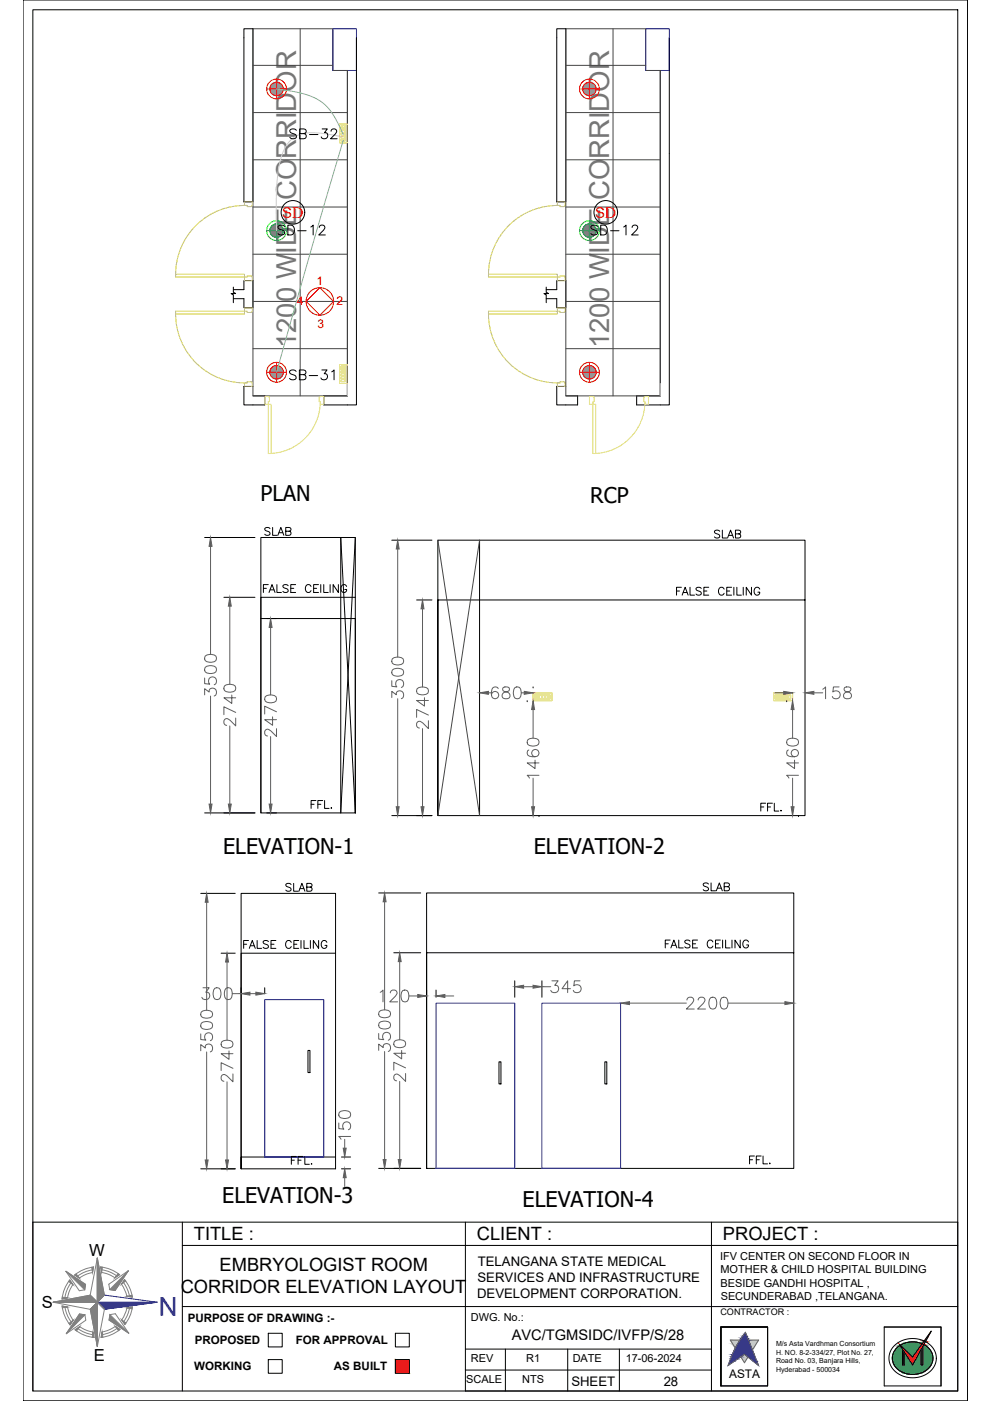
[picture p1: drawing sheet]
<svg xmlns="http://www.w3.org/2000/svg" width="420mm" height="594mm" viewBox="0 0 420 594" stroke-linecap="round" stroke-linejoin="round" font-family="sans-serif">
<!-- layer: col -->
<path d="M141.1 12.2h10v17.7h-10zM273.8 12.2h10v17.7h-10z" fill="none" stroke="#00f" stroke-width=".42"/>
<!-- layer: walls -->
<path d="M107.2 12.2v73.4h-3.8v-69.6M239.9 12.2v73.4h-3.8v-69.6M147.3 29.9v138h-10v3.8h10M279.9 29.9v138h-10v3.8h10M103.4 122.8v-3.8h3.8v11.5h-3.8v-3.8M236.1 122.8v-3.8h3.8v11.5h-3.8v-3.8M103.4 163.9h3.8M107.2 167.9h5.1M107.2 171.7h5.1M236.1 163.9h3.8M239.9 167.9h5M239.9 171.7h5" fill="none" stroke="#000" stroke-width=".42"/>
<!-- layer: wall -->
<path d="M112.3 167.9v3.8M244.9 167.9v3.8" fill="none" stroke="#000" stroke-width=".42"/>
<!-- layer: ELE-LIGHTING WIRING -->
<g fill="none" stroke="#454545" stroke-width=".42">
<path d="M107.2 12.2h33.9v17.7h6.2v138h-40.1zM127.3 12.2v155.7M239.9 12.2h33.9v17.7h6.1v138h-40zM259.9 12.2v155.7M107.2 27.7h33.9M239.9 27.7h33.9M107.2 47.7h40.1M239.9 47.7h40M107.2 67.8h40.1M239.9 67.8h40M107.2 87.8h40.1M239.9 87.8h40"/>
<path d="M107.2 107.8h40.1M239.9 107.8h40M107.2 127.8h40.1M239.9 127.8h40M107.2 147.8h40.1M239.9 147.8h40"/>
</g>
<!-- layer: ELE-12W UPS LIGHT -->
<g fill="none" stroke="#0f0" stroke-width=".42">
<path d="M113.1 97.8h8.4M245.7 97.8h8.4"/>
<circle cx="117.3" cy="97.8" r="4.2"/>
<circle cx="249.9" cy="97.8" r="4.2"/>
</g>
<!-- layer: ELE-12W LED -->
<g fill="none" stroke="#f00" stroke-width=".42">
<path d="M113.1 37.7h8.4M117.3 33.5v8.4M245.7 37.7h8.4M249.9 33.5v8.4M113.1 157.9h8.4M117.3 153.6v8.5M245.7 157.9h8.4M249.9 153.6v8.5"/>
<circle cx="117.3" cy="37.7" r="2.86"/>
<circle cx="117.3" cy="37.7" r="4.2"/>
<circle cx="249.9" cy="37.7" r="2.86"/>
<circle cx="249.9" cy="37.7" r="4.2"/>
<circle cx="117.3" cy="157.9" r="2.86"/>
<circle cx="117.3" cy="157.9" r="4.2"/>
<circle cx="249.9" cy="157.9" r="2.86"/>
<circle cx="249.9" cy="157.9" r="4.2"/>
</g>
<g fill="none" stroke="#989898" stroke-width=".42">
<path d="M114.4 37.6l3 3M114.4 37.8l2.8 2.8M114.4 37.9l2.7 2.7M114.4 37.5l3.1 3.1M114.4 37.3l3.2 3.3M114.4 38.1l2.5 2.5M114.4 37.2l3.4 3.3M114.4 38.3l2.3 2.2M114.5 37.1l3.4 3.4M114.5 38.5l2 2M114.5 37l3.5 3.5M114.5 36.9l3.6 3.5"/>
<path d="M114.6 38.7l1.7 1.7M114.6 36.7l3.6 3.7M114.6 36.6l3.7 3.8M114.7 36.5l3.8 3.8M114.7 38.9l1.3 1.4M114.7 36.4l3.9 3.9M114.8 36.3l3.8 3.9M114.8 36.2l3.9 4M114.9 39.3l.8 .8M114.9 36.1l3.9 4M114.9 36.1l4 3.9M115 36l4 4"/>
<path d="M115.1 35.9l4 4M115.1 35.8l4.1 4M115.2 35.7l4.1 4.1M115.4 35.5l4.1 4M115.5 35.5l4 4M115.6 35.4l4 4M115.9 35.2l3.9 3.9M116 35.2l3.8 3.8M116.1 35.1l3.8 3.8M116.2 35.1l3.7 3.7M116.3 35l3.7 3.7M116.4 35l3.6 3.6"/>
<path d="M116.5 35l3.5 3.4M116.7 34.9l3.4 3.4M116.8 34.9l3.3 3.3M116.9 34.9l3.2 3.2M117.1 34.9l3 3M117.2 34.9l2.9 2.9M117.3 34.9l2.8 2.7M117.5 34.9l2.6 2.6M117.7 34.9l2.4 2.4M117.9 34.9l2.2 2.2M118.1 35l1.9 1.9M118.3 35.1l1.6 1.6"/>
<path d="M118.5 35.2l1.3 1.2M118.9 35.4l.7 .6M119.4 39.6l-4-4 3.9 4.1M119.7 39.2l-3.9-3.9 3.9 4M247 37.8l2.9 2.8M247 37.6l3 3M247.1 37.5l3 3.1M247.1 37.9l2.6 2.7M247.1 37.3l3.2 3.3M247.1 38.1l2.4 2.5M247.1 37.2l3.3 3.3M247.1 38.3l2.3 2.2"/>
<path d="M247.1 37.1l3.4 3.4M247.1 37l3.6 3.5M247.1 38.5l2.1 2M247.2 36.9l3.6 3.5M247.2 38.7l1.7 1.7M247.2 36.7l3.7 3.7M247.3 36.6l3.7 3.8M247.3 36.5l3.8 3.8M247.3 38.9l1.4 1.4M247.4 36.4l3.8 3.9M247.4 36.3l3.9 3.9M247.5 36.2l3.9 4"/>
<path d="M247.5 39.3l.9 .8M247.6 36.1l4 3.9-4.1-3.9M247.6 36l4.1 4M247.7 35.9l4 4M247.8 35.8l4 4M247.9 35.7l4.1 4-4.1-4M248 35.6l4 4M248.1 35.5l4 4M248.2 35.5l4 4M248.3 35.3l4 4-4-3.9M248.4 35.3l4 3.9M248.5 35.2l3.9 3.9"/>
<path d="M248.6 35.2l3.9 3.8M248.7 35.1l3.8 3.8M248.8 35.1l3.8 3.7M249 35l3.6 3.7M249.1 35l3.5 3.6M249.2 35l3.5 3.4M249.3 34.9l3.4 3.4M249.4 34.9l3.3 3.3M249.6 34.9l3.1 3.2M249.7 34.9l3.1 3M249.8 34.9l3 2.9M250 34.9l2.8 2.7"/>
<path d="M250.1 34.9l2.7 2.6M250.3 34.9l2.4 2.4M250.5 34.9l2.2 2.2M250.7 35l1.9 1.9M250.9 35.1l1.7 1.6M251.2 35.2l1.2 1.2M251.6 35.4l.6 .6M114.4 157.7l3 3M114.4 157.9l2.8 2.8M114.4 158.1l2.7 2.6M114.4 157.6l3.1 3.1M114.4 157.5l3.2 3.2"/>
<path d="M114.4 158.2l2.5 2.5M114.4 157.3l3.4 3.4M114.4 158.4l2.3 2.3M114.5 157.2l3.4 3.4M114.5 158.6l2 2M114.5 157.1l3.5 3.5M114.5 157l3.6 3.6M114.6 158.8l1.7 1.8M114.6 156.9l3.6 3.6M114.6 156.8l3.7 3.7M114.7 156.7l3.8 3.8M114.7 159.1l1.3 1.3"/>
<path d="M114.8 156.5l3.8 3.9-3.9-3.8M114.8 156.4l3.9 3.9M114.9 159.4l.8 .9M115 156.1l4 4M115.1 156l4 4M115.1 155.9l4.1 4.1M115.2 155.9l4.1 4M115.3 155.8l4 4M115.4 155.7l4 4.1M115.4 155.6l4.1 4.1M115.5 155.6l4 4M115.6 155.5l4 4"/>
<path d="M115.7 155.5l4 3.9M115.8 155.4l3.9 3.9M115.9 155.3l3.9 3.9M116 155.3l3.8 3.8M116.1 155.2l3.8 3.8M116.2 155.2l3.7 3.7M116.3 155.2l3.7 3.6M116.4 155.1l3.6 3.6M116.5 155.1l3.5 3.5M116.7 155.1l3.4 3.4M116.8 155l3.3 3.3M116.9 155l3.2 3.2"/>
<path d="M117.1 155l3 3.1M117.2 155l2.9 2.9M117.3 155l2.8 2.8M117.5 155l2.6 2.6M117.7 155l2.4 2.4M117.9 155.1l2.2 2.2M118.1 155.1l1.9 2M118.3 155.2l1.6 1.6M118.5 155.3l1.3 1.3M247 157.9l2.9 2.8M247 157.7l3 3M247.1 157.6l3 3.1"/>
<path d="M247.1 158.1l2.6 2.6M247.1 157.5l3.2 3.2M247.1 158.2l2.4 2.5M247.1 157.3l3.3 3.4M247.1 158.4l2.3 2.3M247.1 157.2l3.4 3.4M247.1 157.1l3.6 3.5M247.1 158.6l2.1 2M247.2 157l3.6 3.6M247.2 158.8l1.7 1.8M247.2 156.9l3.7 3.6M247.3 156.8l3.7 3.7"/>
<path d="M247.3 156.7l3.8 3.8M247.3 159.1l1.4 1.3M247.4 156.6l3.8 3.8M247.4 156.5l3.9 3.9M247.5 156.4l3.9 3.9M247.5 159.4l.9 .9M247.5 156.3l4 3.9M247.6 156.2l4 4M247.6 156.1l4.1 4M247.7 156l4 4M247.9 155.8l4.1 4M248 155.7l4 4.1"/>
<path d="M248.2 155.6l4 4M248.3 155.5l3.9 4M248.3 155.5l4 3.9M248.4 155.4l4 3.9M248.5 155.3l3.9 3.9M248.6 155.3l3.9 3.8M248.7 155.2l3.8 3.8M248.8 155.2l3.8 3.7M249 155.2l3.6 3.6M249.1 155.1l3.5 3.6M249.2 155.1l3.5 3.5M249.3 155.1l3.4 3.4"/>
<path d="M249.4 155l3.3 3.3M249.6 155l3.1 3.2M249.7 155l3.1 3.1M249.8 155l3 2.9M250 155l2.8 2.8M250.1 155l2.7 2.6M250.3 155l2.4 2.4M250.5 155.1l2.2 2.2M250.7 155.1l1.9 2M250.9 155.2l1.7 1.6M251.2 155.3l1.2 1.3M251.6 155.5l.6 .7"/>
<path d="M251.9 159.9l-4-4 3.9 4.1M118.9 160.2l-4-4 3.9 4"/>
</g>
<!-- layer: ELE-4M UPS P.SB -->
<g fill="none" stroke="#ffbf00" stroke-width=".42">
<path d="M144 52.6h3.3v8h-3.3zM144 154.6h3.3v8h-3.3zM144.6 158.5h1.8v.9h-1.8zM144.6 157.3h1.8v.9h-1.8zM144.6 159.7h1.8v.9h-1.8zM144.6 161h1.8v.8h-1.8zM226 293.8h8v3.3h-8zM228.7 294.7h.9v1.8h-.9zM229.9 294.7h.9v1.8h-.9zM231.2 294.7h.8v1.8h-.8zM232.4 294.7h.9v1.8h-.9zM328 293.8h8v3.3h-8z"/>
<path d="M330.7 294.7h.9v1.8h-.9zM331.9 294.7h.9v1.8h-.9zM333.2 294.7h.9v1.8h-.9zM334.4 294.7h.9v1.8h-.9z"/>
</g>
<!-- layer: ELE-LIGHTING WIRING -->
<path d="M145.5 58.1l-7.2-1.3-4.9-.5a12.5 12.5 0 0 0-14.1 10.1l-1.3 5.6-.6 6.4-.1 19.4M147.3 162.6v5.3M279.9 162.6v5.3" fill="none" stroke="#debad0" stroke-width=".42"/>
<!-- layer: ELE-4M RAW P.SB -->
<path d="M144.6 155.3h1.8v1.5h-1.8zM145.8 156h.3zM226.7 294.7h1.5v1.8h-1.5zM227 295.9l.2 .2zM227.4 295.2h.1M227.4 295.2l.1-.2v.2M227.8 295.8v.3zM328.7 294.7h1.6v1.8h-1.6zM329 295.9l.2 .2zM329.4 295.2h.2M329.4 295.2l.1-.2 .1 .2M329.9 295.8l-.1 .3z" fill="none" stroke="#ffbf00" stroke-width=".42"/>
<!-- layer: ELE-LIGHTING WIRING -->
<path d="M117.3 37.7l8.4 1.4a21.4 21.4 0 0 1 17.8 13.5l2 4.4M145.6 59.4l-12.7 43-15.6 55.5" fill="none" stroke="#63d7b6" stroke-width=".42"/>
<!-- layer: FA-ZONE-1 CABLE -->
<path d="M151.1 16v49.1M283.8 16v49.1" fill="none" stroke="#000" stroke-width=".42"/>
<!-- layer: FA-BELOW SMOKE DERECTOR -->
<g fill="none" stroke="#000" stroke-width=".42">
<circle cx="124.2" cy="90.1" r="5"/>
<circle cx="256.8" cy="90.1" r="5"/>
</g>
<!-- layer: EQP ASBUILT -->
<g fill="none" stroke="#000" stroke-width=".42">
<path d="M107.2 12.2h-3.8v3.8M239.9 12.2h-3.8v3.8M151.1 65.1v106.6h-3.8M283.8 65.1v106.6h-3.9M98.9 122.8h4.5M98.9 126.7h4.5M231.6 122.8h4.5M231.6 126.7h4.5M103.4 163.9v7.8h3.8M236.1 163.9v7.8h3.8M86.8 227.9h21.3M110.6 227.9h40v116.8h-40z"/>
<path d="M150.6 227.9l-6.1 116.8v-116.8l6.1 116.8M166.1 229.1h17M203.3 229.1v116.7M94.9 253.3h13.2M150.6 253.3h-40v91.4M176.6 254.4h6.5M341.3 254.4h-155.7v91.4h155.7v-116.7h-155.7v116.7M110.6 262.3h40v82.4M113.1 262.3h4.1M223.5 297.1h.1M226 291.3h.1M333.5 297.1h.1"/>
<path d="M86.8 344.7h21.3M113.1 344.7h4.1M166.1 345.8h17M228.5 345.8h.1M338.5 345.8h.1M85.1 378.8h14.6M102.2 378.8h40.1v116.8h-40.1zM160.6 378.7h17.8M93.8 404.2h5.9M102.2 418.8v2.6M112.2 418.8v2.6M142.3 404.2h-40.1v91.4v-5h40.1"/>
<path d="M167 404h11.4M180.9 419.8v3.1M184.9 419.8v3.1M218.2 415.9v7M229.8 415.9v7M336.5 404h-155.6v91.4h155.6v-116.7h-155.6v116.7M85.1 495.6h14.6M144.8 495.6h3.8M144.8 490.6h3.8M160.6 495.4h17.8"/>
</g>
<!-- layer: DOOR -->
<g fill="none" stroke="#c8c92d" stroke-width=".42">
<path d="M103.7 85.6h3.3v1.5l-.5 .5h-1.7v-.5h-1.1zM104.8 87.1a29.2 29.2 0 0 0-30.3 29.2M236.3 85.6h3.3v1.5l-.5 .5h-1.6v-.5h-1.2zM237.5 87.1a29.2 29.2 0 0 0-30.4 29.2M74.5 116.3h29.2v1.2h-29.2zM103.7 117.5h1.1v-.5h1.7l.5 .5v1.5h-3.3zM106.5 117v.1M207.1 116.3h29.2v1.2h-29.2zM236.3 117.5h1.2v-.5h1.6l.5 .5v1.5h-3.3zM239.1 117v.1M74.5 132h29.2v1.2h-29.2zM74.5 133.2a29.2 29.2 0 0 0 30.3 29.1"/>
<path d="M103.7 130.5h3.3v1.5l-.5 .5h-1.7v-.5h-1.1zM207.1 132h29.2v1.2h-29.2zM207.1 133.2a29.2 29.2 0 0 0 30.4 29.1M236.3 130.5h3.3v1.5l-.5 .5h-1.6v-.5h-1.2zM103.7 162.4h1.1v-.5h1.7l.5 .5v1.5h-3.3zM236.3 162.4h1.2v-.5h1.6l.5 .5v1.5h-3.3z"/>
</g>
<!-- layer: 0 -->
<g fill="none" stroke="#000" stroke-width=".42">
<path d="M9.8 0h400.4v594h-400.4zM13.9 4.1h392.2v585.7h-392.2zM98.9 121.8v2.1l1 .6h-1.9l.9 .6v3.3M231.6 121.8v2.1l1 .6h-2l1 .6v3.3M130.6 445.4h.8v9.4h-.8zM211.6 450.3h.8v9.3h-.8zM256.4 450.3h.9v9.3h-.9zM197.3 518.2v71.6h208.8M406.1 518.2h-392.2v71.6M325.4 562.7h-19.8v25M374.9 562.7h24.1v25M305.6 587.7h19.8"/>
<path d="M305.6 587.5v-24.8h19.9v24.8"/>
</g>
<!-- layer: EQP ASBUILT -->
<path d="M185.6 229.1l17.7 116.7M203.3 229.1l-17.7 116.7" fill="none" stroke="#454545" stroke-width=".42"/>
<g fill="none" stroke="#5e5e5e" stroke-width=".42">
<path d="M89.3 231.7v45.8M168.6 232.8v45.8M97.4 257v33.2M179.1 258.2v33.1M87 278.2a3.9 3.9 0 0 1 4.5 0 1.63 1.63 0 0 1-.7 2.4 4.1 4.1 0 0 1-3.8-.5l-.2-.7zM114.7 266v28.7M166.3 279.3a3.9 3.9 0 0 1 4.6 0 1.62 1.62 0 0 1-.7 2.4 4.1 4.1 0 0 1-3.9-.4l-.2-.8zM86.8 294.7v-2.7l1.9 1.5a1.61 1.61 0 0 1 1.8-1.7 1.61 1.61 0 0 1 1.3 2.1l-.3 .8-.7 .4M86.8 287.5v2.4l2.1 .2a1.77 1.77 0 0 1 0-2.6 1.77 1.77 0 0 1 2.6 .3 1.77 1.77 0 0 1-.7 2.6M87 283a3.9 3.9 0 0 1 4.5 0 1.63 1.63 0 0 1-.7 2.4 4.1 4.1 0 0 1-3.8-.5l-.2-.7zM89.3 295.1v45.9M95.2 290.9a3.9 3.9 0 0 1 4.5 0 1.62 1.62 0 0 1-.7 2.4 4.1 4.1 0 0 1-3.8-.5l-.3-.7z"/>
<path d="M98.3 294.7v3.6l-3.4-2.4h5M112.5 295.4a3.9 3.9 0 0 1 4.5 0 1.62 1.62 0 0 1-.7 2.4 4.1 4.1 0 0 1-3.8-.5l-.3-.7zM166.1 295.8v-2.6l1.9 1.4a1.61 1.61 0 0 1 1.9-1.7 1.61 1.61 0 0 1 1.2 2.2l-.2 .7-.7 .5M166.1 288.6v2.4l2.2 .3a1.77 1.77 0 0 1-.1-2.7 1.77 1.77 0 0 1 2.7 .3 1.77 1.77 0 0 1-.7 2.6M166.3 284.1a3.9 3.9 0 0 1 4.6 0 1.62 1.62 0 0 1-.7 2.4 4.1 4.1 0 0 1-3.9-.5l-.2-.7zM168.6 296.3v45.8M176.9 292a3.9 3.9 0 0 1 4.5 0 1.62 1.62 0 0 1-.7 2.4 4.1 4.1 0 0 1-3.8-.5l-.3-.7zM180 295.8v3.6l-3.4-2.4h5M207.1 293.8h1.2M211.2 292a1.47 1.47 0 0 0-2.1-.5 3.9 3.9 0 0 0 0 4.6 1.55 1.55 0 0 0 2.2-.7 1.55 1.55 0 0 0-1-2.2 1.55 1.55 0 0 0-1.9 1.4M213.4 291.5a1.01 1.01 0 0 0 .4 1.7 2.07 2.07 0 0 1 2.4 2.1 1.74 1.74 0 0 1-1.9 1 1.74 1.74 0 0 1-1.4-1.7 2.3 2.3 0 0 1 2.4-1.4 1.01 1.01 0 0 0 .4-1.7l-.7-.2zM218.4 291.5a1.62 1.62 0 0 1 2.3 .7 4.1 4.1 0 0 1-.4 3.9 1.62 1.62 0 0 1-2.4-.8 4.1 4.1 0 0 1 .5-3.8z"/>
<path d="M221 293.8h1.3M328.5 293.8h3.8M345.1 293.8h3.7M348.8 292.2l1.2-.9v5M355.7 291.3h-2.3l-.3 2.1a1.77 1.77 0 0 1 2.7 0 1.77 1.77 0 0 1-.3 2.6 1.77 1.77 0 0 1-2.6-.7M358.1 291.5a1.01 1.01 0 0 0 .5 1.7 2.07 2.07 0 0 1 2.4 2.1 1.74 1.74 0 0 1-2 1 1.74 1.74 0 0 1-1.4-1.7 2.3 2.3 0 0 1 2.4-1.4 1.01 1.01 0 0 0 .5-1.7l-.7-.2zM97.4 307.8v33.2M99.9 304.5v3.3l-2.3-2.4a1.51 1.51 0 0 0-2.4-.2l-.3 1.4 .5 .7 .7 .3M99.9 302.1l-5-2.4v3.3M114.7 312.3v28.7M115.6 304v3.6l-3.4-2.4h5M117.2 309v3.3l-2.4-2.4a1.55 1.55 0 0 0-2.1-.4l-.5 .7v.9l.5 .7 .7 .3"/>
<path d="M117.2 301.8l-5-2.3v3.3M179.1 309v33.1M181.6 305.6v3.3l-2.4-2.3a1.5 1.5 0 0 0-2.3-.3l-.3 1.5 .5 .7 .7 .2M181.6 303.2l-5-2.4v3.4M223.8 313.7a3.9 3.9 0 0 1 4.5 0 1.62 1.62 0 0 1-.7 2.4 4.1 4.1 0 0 1-3.8-.5l-.3-.7zM224.2 318a1.48 1.48 0 0 0-.4 2.2 3.9 3.9 0 0 0 4.5 0 1.55 1.55 0 0 0-.7-2.3 1.55 1.55 0 0 0-2.1 1.1 1.55 1.55 0 0 0 1.3 1.9M226 300.9v12.1M333.8 313.7a3.9 3.9 0 0 1 4.5 0 1.63 1.63 0 0 1-.7 2.4 4.1 4.1 0 0 1-3.8-.5l-.3-.7zM334.2 318a1.48 1.48 0 0 0-.4 2.2 3.9 3.9 0 0 0 4.5 0 1.56 1.56 0 0 0-.7-2.3 1.56 1.56 0 0 0-2.1 1.1 1.56 1.56 0 0 0 1.4 1.9M336 300.9v12.1M226 330v12.1M226.8 322.3v3.6l-3.3-2.4h5"/>
<path d="M228.5 328.8h-5l1 1.1M336 330v12.1M336.9 322.3v3.6l-3.4-2.4h5M338.5 328.8h-5l1 1.1M87.6 382.6v45.8M163.1 382.4v45.8M86.1 418.8h2.6l-1.4 2a1.61 1.61 0 0 1 1.7 1.8 1.61 1.61 0 0 1-2.2 1.2l-.7-.2-.5-.7M91.1 419.1a1.63 1.63 0 0 1 2.4 .7 4.1 4.1 0 0 1-.5 3.8 1.63 1.63 0 0 1-2.4-.7 4.1 4.1 0 0 1 .5-3.8zM95.8 419.1a1.63 1.63 0 0 1 2.4 .7 4.1 4.1 0 0 1-.5 3.8 1.63 1.63 0 0 1-2.3-.7 4.1 4.1 0 0 1 .4-3.8zM96.3 407.9v33.2M169.5 407.8v33.1M222 418.4h4"/>
<path d="M229.8 418.4h3.7M234 415.9h2.6l-1.4 1.9a1.61 1.61 0 0 1 1.7 1.9 1.61 1.61 0 0 1-2.2 1.2l-.7-.2-.5-.7M241.9 419.2h-3.6l2.4-3.3v5M245.9 415.9h-2.4l-.2 2.2a1.77 1.77 0 0 1 2.7-.1 1.77 1.77 0 0 1-.4 2.7 1.77 1.77 0 0 1-2.5-.7M85.1 438.4v2.4l2.2 .2a1.77 1.77 0 0 1-.1-2.6 1.77 1.77 0 0 1 2.7 .3 1.77 1.77 0 0 1-.7 2.6M85.3 433.9a3.9 3.9 0 0 1 4.6 0 1.63 1.63 0 0 1-.7 2.4 4.1 4.1 0 0 1-3.9-.5l-.2-.7zM85.3 429.1a3.9 3.9 0 0 1 4.6 0 1.62 1.62 0 0 1-.7 2.4 4.1 4.1 0 0 1-3.9-.5l-.2-.7zM98.5 421.3h3.7M106 421.3h2.5M160.6 438.2v2.4l2.1 .3a1.77 1.77 0 0 1 0-2.7 1.77 1.77 0 0 1 2.6 .3 1.77 1.77 0 0 1-.7 2.6M160.8 433.7a3.9 3.9 0 0 1 4.5 0 1.62 1.62 0 0 1-.7 2.4 4.1 4.1 0 0 1-3.8-.5l-.2-.7zM160.8 428.9a3.9 3.9 0 0 1 4.5 0 1.62 1.62 0 0 1-.7 2.4 4.1 4.1 0 0 1-3.8-.5l-.2-.7z"/>
<path d="M161.2 420.8l1.2-1v5M165.5 421l.5-.9 1.4-.3a1.23 1.23 0 0 1 .7 1.9l-2.9 3.1h3.4M170.7 420.1a1.62 1.62 0 0 1 2.4 .7 4.1 4.1 0 0 1-.5 3.8 1.62 1.62 0 0 1-2.4-.7 4.1 4.1 0 0 1 .5-3.8zM173.4 422.3h3.7M188.6 422.3h3.8M266.9 425.4h24.1M291.2 424.1l.5-1 1.5-.2a1.23 1.23 0 0 1 .7 1.9l-2.9 3.1h3.3M296 424.1l.5-1 1.4-.2a1.22 1.22 0 0 1 .7 1.9l-2.8 3.1h3.3M301.3 423.1a1.63 1.63 0 0 1 2.3 .7 4.1 4.1 0 0 1-.4 3.8 1.62 1.62 0 0 1-2.4-.7 4.1 4.1 0 0 1 .5-3.8zM306 423.1a1.62 1.62 0 0 1 2.4 .7 4.1 4.1 0 0 1-.5 3.8 1.62 1.62 0 0 1-2.3-.7 4.1 4.1 0 0 1 .4-3.8zM308.7 425.4h24.1M85.1 445.6v-2.7l1.9 1.5a1.61 1.61 0 0 1 1.9-1.7 1.61 1.61 0 0 1 1.2 2.2l-.2 .7-.7 .5"/>
<path d="M87.6 446.1v45.8M94 441.8a3.9 3.9 0 0 1 4.5 0 1.62 1.62 0 0 1-.7 2.4 4.1 4.1 0 0 1-3.8-.5l-.2-.7zM96.3 458.7v33.2M97.1 445.6v3.6l-3.3-2.4h5M98.8 455.4v3.3l-2.4-2.4a1.5 1.5 0 0 0-2.4-.2l-.2 1.4 .4 .8 .7 .2M98.8 453l-5-2.4v3.4M160.6 445.4v-2.6l1.9 1.4a1.61 1.61 0 0 1 1.8-1.7 1.61 1.61 0 0 1 1.3 2.2l-.3 .7-.7 .5M163.1 445.9v45.8M167.2 441.6a3.9 3.9 0 0 1 4.5 0 1.63 1.63 0 0 1-.7 2.4 4.1 4.1 0 0 1-3.8-.5l-.2-.7zM169.5 458.6v33.1M170.3 445.4v3.6l-3.3-2.4h5M172 455.2v3.3l-2.4-2.3a1.5 1.5 0 0 0-2.4-.3l-.2 1.5 .4 .7 .8 .2"/>
<path d="M172 452.8l-5-2.4v3.4M143.6 476.2v2.4l2.2 .2a1.77 1.77 0 0 1-.1-2.7 1.77 1.77 0 0 1 2.7 .4 1.77 1.77 0 0 1-.7 2.5M143.9 471.7a3.9 3.9 0 0 1 4.5 0 1.63 1.63 0 0 1-.7 2.3 4.1 4.1 0 0 1-3.8-.4l-.3-.7zM146.1 483.1v3.8M146.1 499.4v3.7M148.6 481.9h-5l1 1.2"/>
</g>
<g fill="#5e5e5e" stroke="#5e5e5e" stroke-width=".42">
<path d="M168.6 229.1l.6 3.7h-1.2z"/>
<path d="M168 342.1h1.2l-.6 3.7z"/>
<path d="M179.1 254.4l.7 3.8h-1.3z"/>
<path d="M178.5 342.1h1.3l-.7 3.7z"/>
<path d="M222.3 293.2l3.7 .6-3.7 .6z"/>
<path d="M203.3 293.8l3.8-.6v1.2z"/>
<path d="M226 297.1l.6 3.8h-1.2z"/>
<path d="M225.4 342.1h1.2l-.6 3.7z"/>
<path d="M336 297.1l.7 3.8h-1.3z"/>
<path d="M335.4 342.1h1.3l-.7 3.7z"/>
<path d="M332.3 293.2l3.7 .6-3.7 .6z"/>
<path d="M341.3 293.8l3.8-.6v1.2z"/>
<path d="M163.1 378.7l.6 3.7h-1.3z"/>
<path d="M162.4 491.7h1.3l-.6 3.7z"/>
<path d="M169.5 404l.6 3.8h-1.3z"/>
<path d="M168.8 491.7h1.3l-.6 3.7z"/>
<path d="M184.9 422.3l3.7-.6v1.3z"/>
<path d="M177.1 421.7l3.8 .6-3.8 .7z"/>
<path d="M263.1 425.4l3.8-.7v1.3z"/>
<path d="M332.8 424.7l3.7 .7-3.7 .6z"/>
<path d="M218.2 418.4l3.8-.6v1.2z"/>
<path d="M226 417.8l3.8 .6-3.8 .6z"/>
<path d="M89.3 227.9l.6 3.8h-1.3z"/>
<path d="M88.6 341h1.3l-.6 3.7z"/>
<path d="M97.4 253.3l.7 3.7h-1.3z"/>
<path d="M96.8 341h1.3l-.7 3.7z"/>
<path d="M114.7 262.3l.7 3.7h-1.3z"/>
<path d="M114.1 341h1.3l-.7 3.7z"/>
<path d="M87.6 378.8l.6 3.8h-1.2z"/>
<path d="M87 491.9h1.2l-.6 3.7z"/>
<path d="M96.3 404.2l.6 3.7h-1.3z"/>
<path d="M95.6 491.9h1.3l-.6 3.7z"/>
<path d="M108.5 420.7l3.7 .6-3.7 .7z"/>
<path d="M102.2 421.3l3.8-.6v1.3z"/>
<path d="M146.1 495.6l.7 3.8h-1.3z"/>
<path d="M145.5 486.9h1.3l-.7 3.7z"/>
</g>
<path d="M112.2 423.9h25.1v66.7h-25.1zM184.9 425.4h33.3v70h-33.3zM229.8 425.4h33.3v70h-33.3z" fill="none" stroke="#00f" stroke-width=".42"/>
<!-- layer: DOOR -->
<path d="M112.3 168.1h1.5l.5 .5v1.7h-.5v1.2h-1.5zM113.8 171.5h1.1v20.8h-1.1zM135.4 168.4l.4-.3h1.5v3.4h-1.5v-1.2h-.5zM135.8 170.3a22 22 0 0 1-22 22M249.9 168.1h1.5l.5 .5v1.7h-.5v1.2h-1.5zM251.4 171.5h1.2v20.8h-1.2zM273.2 168.3l1.7-.2v3.4h-1.5v-1.2h-.5v-1.7zM273.4 170.3a22 22 0 0 1-22 22" fill="none" stroke="#dee26a" stroke-width=".42"/>
<!-- layer: 0 -->
<g fill="none" stroke="#f00" stroke-width=".42">
<path d="M135.6 122l5.9 5.8-5.9 5.9-5.8-5.9z"/>
<circle cx="135.6" cy="127.8" r="5.8"/>
</g>
<!-- layer: HATCH -->
<path d="M406.1 518.2v71.6" fill="none" stroke="#000" stroke-width=".42"/>
<!-- layer: TITLE -->
<g fill="none" stroke="#808080" stroke-width=".42">
<path d="M27.9 539l8.4 5.6-.4 2.3-2.3 .4zM39.1 538.5a13.9 13.9 0 0 0-6.1 2.6M41.3 533.4v18.8v-18.8M43.3 538.5a13.9 13.9 0 0 1 6.1 2.4M22.5 552.2h18.8l-3 3 3-3zM26.3 553.8l2.4 .4a12.8 12.8 0 0 0 2.3 5.6l-1.3 2a15 15 0 0 1-3.4-8M27.6 554.4a13.9 13.9 0 0 0 2.5 6.1M29.6 542.8l1.3 1.9a12.8 12.8 0 0 0-2.3 5.7l-2.3 .4a15 15 0 0 1 3.3-8zM30 544.1a13.9 13.9 0 0 0-2.5 6.1M31.7 540.7a15 15 0 0 1 8-3.4l-.5 2.3a12.8 12.8 0 0 0-5.6 2.4zM33.7 557.2l2.3 .3 .4 2.3-8.3 5.8zM38.2 549.2l3.1 3-3.1-3"/>
<path d="M38.2 549.2l-15.7 3 15.8 3 3 15.7 3-15.7M44.2 549.2l-2.9-15.8-3.1 15.8M44.2 549.2l-2.9 3v18.7v-18.7l3 3-3-3zM46.1 544.6l8.3-5.8-5.6 8.4-2.3-.3zM46.6 557.5l2.3-.4 5.7 8.3-8.4-5.6zM50.7 540.5l-2 1.4a12.8 12.8 0 0 0-5.6-2.3l-.5-2.3a15 15 0 0 1 8.1 3.2M52.4 543.9a13.9 13.9 0 0 1 2.5 5.9M52.8 542.6a15 15 0 0 1 3.3 7.4l-2.3-.3-.9-2.7-1.4-2.4zM53.8 554.6l-.8 2.6-1.4 2.5 1.3 1.9M55 554.4a13.9 13.9 0 0 1-2.5 5.9M56.1 554.2l-2.3 .4M56.1 554.3a15 15 0 0 1-3.2 7.3"/>
<path d="M31.8 563.9l2-1.4a12.7 12.7 0 0 0 5.6 2.3l.5 2.3a15 15 0 0 1-8.1-3.2zM33.1 563.4a13.9 13.9 0 0 0 6.2 2.5M43.3 564.8l-.4 2.3a15 15 0 0 0 8-3.4l-2-1.3a12.6 12.6 0 0 1-5.6 2.4M49.6 563.3a13.9 13.9 0 0 1-6.1 2.6"/>
</g>
<g fill="#808080" stroke="#808080" stroke-width=".42">
<path d="M41.3 533.4l2.9 15.8-2.9 3z"/>
<path d="M41.3 552.2v18.7l-3-15.7z"/>
<path d="M48.9 562.4l1.9 1.3-.6 .5z"/>
<path d="M46.6 557.5l8 7.9-8.4-5.6z"/>
<path d="M51.6 559.7l1.8 1.3-.5 .6z"/>
<path d="M43.3 564.8l.3 2.2-.7 .1z"/>
<path d="M39.4 564.8l.5 2.3-.8-.1z"/>
<path d="M29.2 561.2l1.8-1.4-1.3 2z"/>
<path d="M31.8 563.9l2-1.4-1.3 1.9z"/>
<path d="M33.7 557.2l2.3 .3-7.9 8.1z"/>
<path d="M22.5 552.2l15.7-3 3.1 3z"/>
<path d="M26.3 553.8l2.4 .4-2.3 .4z"/>
<path d="M26.4 550l2.2 .4-2.3 .4z"/>
<path d="M54.4 538.8l-5.6 8.4-2.3-.3z"/>
<path d="M50 540l.7 .5-2 1.4z"/>
<path d="M52.8 542.6l.5 .6-1.8 1.4z"/>
<path d="M42.6 537.3h.8l-.3 2.3z"/>
<path d="M27.9 539l8.4 5.6-.4 2.3z"/>
<path d="M38.9 537.4l.8-.1-.5 2.3z"/>
<path d="M29.6 542.8l1.3 1.9-1.8-1.3z"/>
<path d="M31.7 540.7l.6-.5 1.3 1.8z"/>
<path d="M53.8 549.7l2.2-.5 .1 .8z"/>
<path d="M53.8 554.6l2.3-.4-.1 .8z"/>
</g>
<path d="M44.2 549.2l22.4 3-22.3 3" fill="none" stroke="#00f" stroke-width=".42"/>
<path d="M41.3 552.2h25.3l-22.3 3z" fill="#00f" stroke="#00f" stroke-width=".42"/>
<!-- layer: MEP_HVAC_TEXT -->
<path d="M77.3 518.2v71.6M301.6 518.2v71.6M77.3 528.1h328.8M77.3 554h120M197.2 554h208.9M197.3 572.1h104.3M214.3 572.1v17.7M240.7 572.1v17.7M262.6 572.1v17.7M197.3 581h104.3" fill="none" stroke="#000" stroke-width=".42"/>
<!-- layer: 0.0 -->
<path d="M113.7 565.4h6v5.8h-6zM113.7 576.5h6v5.8h-6zM167.6 565.4h5.9v5.8h-5.9zM167.6 576.5h5.9v5.8h-5.9zM325.4 562.7h-19.8v25h19.8M325.5 562.7v25M374.9 562.7h24.1v25h-24.1zM379.3 570.5l2.8-1.9 3.4-.9 3.6 .1 3.1 1 2.6 1.9 1.6 2.5 .6 2.9-.7 2.9-1 1.5-1.6 1.5-3.7 1.8-4.3 .4-4-1.2-1.7-1.1-1.5-1.4-.9-1.5-.6-1.8-.1-1.9 .4-1.7 .9-1.7zM380.1 571.7a9.6 9.6 0 0 1 15.1 2.4 6.9 6.9 0 0 1-6 8.5 8.4 8.4 0 0 1-10.9-6.7l.3-1.8zM381.4 570.1l5.5 5.3 7.9-10.9-7.9 14.3zM382.6 572.1v6.7h.8v-5.6M391.2 571v7.8h-.7v-6.5" fill="none" stroke="#000" stroke-width=".42"/>
<!-- layer: MEP_HVAC_TEXT -->
<path d="M167.6 576.5l5.9 5.8v-5.8zM167.6 576.5l5.9 5.8h-5.9z" fill="#f00" stroke="#f00" stroke-width=".42"/>
<!-- layer: 0.0 -->
<g fill="#000" stroke="#000" stroke-width=".42">
<path d="M391.2 571v1.1h-.6z"/>
<path d="M382.6 572.3l.8 .9zM382.6 572.3l.8 .9h-.8z"/>
<path d="M382.6 573.2l.8 5.6v-5.6zM382.6 573.2l.8 5.6h-.8z"/>
<path d="M390.6 572.1l.6 .2zM390.6 572.1l.6 .2z"/>
<path d="M390.5 572.3l.7 6.5v-6.5zM390.5 572.3l.7 6.5h-.7z"/>
</g>
<g fill="#139b48" stroke="#139b48" stroke-width=".42">
<path d="M386.7 569h.5z"/>
<path d="M386.5 582.8h.8z"/>
<path d="M386.7 569h.7zM386.4 569h1z"/>
<path d="M386.4 569h1.2zM386.3 569h1.3z"/>
<path d="M386.3 569l1.5 .1zM386 569.1h1.8z"/>
<path d="M386 569.1h2zM385.9 569.1h2.1z"/>
<path d="M385.9 569.1h2.3zM385.6 569.1h2.6z"/>
<path d="M385.6 569.1h2.8zM385.5 569.1h2.9z"/>
<path d="M385.5 569.1l3.1 .1zM385.3 569.2h3.3z"/>
<path d="M385.3 569.2h3.5zM385.1 569.2h3.7z"/>
<path d="M385.1 569.2h3.9zM384.9 569.2h4.1z"/>
<path d="M384.9 569.2l4.2 .1zM384.7 569.3h4.4z"/>
<path d="M384.7 569.3h4.7zM384.5 569.3h4.9z"/>
<path d="M384.5 569.3h5zM384.4 569.3h5.1z"/>
<path d="M384.4 569.3l5.4 .1zM384.1 569.4h5.7z"/>
<path d="M384.1 569.4h5.8zM384 569.4h5.9z"/>
<path d="M384 569.4l6.1 .1zM383.8 569.5h6.3z"/>
<path d="M383.8 569.5l6.5 .1zM383.6 569.6h6.7z"/>
<path d="M383.6 569.6h6.9zM383.4 569.6h7.1z"/>
<path d="M383.4 569.6l7.2 .1zM383.3 569.7h7.3z"/>
<path d="M383.3 569.7l7.5 .1zM383 569.8h7.8z"/>
<path d="M383 569.8h8zM382.9 569.8h8.1z"/>
<path d="M382.9 569.8h8.1zM382.7 569.9h8.2z"/>
<path d="M382.7 569.9h8.2zM382.4 570.1h8.4z"/>
<path d="M382.4 570.1h8.4zM382 570.3h8.7z"/>
<path d="M391.6 570.3h.4zM391.6 570.3h.4z"/>
<path d="M382 570.3h8.7zM381.7 570.4h8.8z"/>
<path d="M391.6 570.3l.7 .2zM391.6 570.3l.7 .2h-.8z"/>
<path d="M381.6 570.5l.1 .2zM381.3 570.7h.4z"/>
<path d="M391.5 570.5l1.1 .2zM391.5 570.5l1.1 .2h-1.2z"/>
<path d="M381.3 570.7l.6 .2zM381 570.9h.9z"/>
<path d="M391.4 570.7l1.5 .2zM391.4 570.7l1.5 .2h-1.7z"/>
<path d="M391.2 570.9l1.7 .1zM391.2 570.9l1.7 .1z"/>
<path d="M381 570.9l1 .2zM380.7 571.1l.3-.2 1 .2z"/>
<path d="M391.2 571l2 .2zM391.2 571l2 .2z"/>
<path d="M380.7 571.1l1.5 .3zM380.5 571.4l.2-.3 1.5 .3z"/>
<path d="M391.2 571.2l2.3 .2zM391.2 571.2l2.3 .2h-2.3z"/>
<path d="M380.5 571.4l1.8 .2-.1-.2zM380.2 571.6l.3-.2 1.8 .2z"/>
<path d="M391.2 571.4l2.5 .2-.2-.2zM391.2 571.4l2.5 .2h-2.5z"/>
<path d="M380.2 571.6l2.3 .3-.2-.3zM380.2 571.6l2.3 .3h-2.5z"/>
<path d="M391.2 571.6l2.7 .3-.2-.3zM391.2 571.6l2.7 .3h-2.7z"/>
<path d="M380 571.9l2.6 .2-.1-.2zM380 571.9l2.6 .2h-2.8z"/>
<path d="M379.8 572.1h2.8zM379.8 572.1h2.8z"/>
<path d="M391.2 571.9l3 .3-.3-.3zM391.2 571.9l3 .3h-3z"/>
<path d="M379.8 572.1l2.8 .3v-.3zM379.8 572.1l2.8 .3h-3.1z"/>
<path d="M391.2 572.2l3.2 .2-.2-.2zM391.2 572.2l3.2 .2h-3.2z"/>
<path d="M379.5 572.4l3.1 .3v-.3zM379.5 572.4l3.1 .3h-3.3z"/>
<path d="M391.2 572.4l3.4 .3-.2-.3zM391.2 572.4l3.4 .3h-3.4z"/>
<path d="M379.3 572.7l3.3 .2v-.2zM379.3 572.7l3.3 .2h-3.4z"/>
<path d="M391.2 572.7l3.5 .3-.1-.3zM391.2 572.7l3.5 .3h-3.5z"/>
<path d="M379.2 572.9l3.4 .3v-.3zM379.2 572.9l3.4 .3h-3.6z"/>
<path d="M391.2 573l3.7 .3-.2-.3zM391.2 573l3.7 .3h-3.7z"/>
<path d="M379 573.2l3.6 .3v-.3zM379 573.2l3.6 .3h-3.7z"/>
<path d="M391.2 573.3l3.8 .3-.1-.3zM391.2 573.3l3.8 .3h-3.8z"/>
<path d="M378.9 573.5l3.7 .3v-.3zM378.9 573.5l3.7 .3h-3.9z"/>
<path d="M391.2 573.6l4 .3-.2-.3zM391.2 573.6l4 .3h-4z"/>
<path d="M378.7 573.8l3.9 .3v-.3zM378.7 573.8l3.9 .3h-4z"/>
<path d="M391.2 573.9l4.1 .3-.1-.3zM391.2 573.9l4.1 .3h-4.1z"/>
<path d="M378.6 574.1l4 .3v-.3zM378.6 574.1l4 .3h-4.1z"/>
<path d="M391.2 574.2l4.2 .3-.1-.3zM391.2 574.2l4.2 .3h-4.2z"/>
<path d="M378.5 574.4l4.1 .3v-.3zM378.5 574.4l4.1 .3h-4.1z"/>
<path d="M391.2 574.5l4.2 .3v-.3zM391.2 574.5l4.2 .3h-4.2z"/>
<path d="M378.5 574.7l4.1 .3v-.3zM378.5 574.7l4.1 .3h-4.2z"/>
<path d="M391.2 574.8l4.3 .3-.1-.3zM391.2 574.8l4.3 .3h-4.3z"/>
<path d="M378.4 575l4.2 .4v-.4zM378.4 575l4.2 .4h-4.2z"/>
<path d="M391.2 575.1l4.3 .3v-.3zM391.2 575.1l4.3 .3h-4.3z"/>
<path d="M381.7 570.4l5.2 5 3.6-5zM381.7 570.4l5.2 5z"/>
<path d="M378.4 575.4l4.2 .3v-.3zM378.4 575.4l4.2 .3h-4.3z"/>
<path d="M391.2 575.4l4.4 .3-.1-.3zM391.2 575.4l4.4 .3h-4.4z"/>
<path d="M378.3 575.7l4.3 .3v-.3zM378.3 575.7l4.3 .3h-4.3z"/>
<path d="M391.2 575.7l4.4 .3v-.3zM391.2 575.7l4.4 .3h-4.4z"/>
<path d="M378.3 576l4.3 .3v-.3zM378.3 576l4.3 .3h-4.3z"/>
<path d="M391.2 576l4.3 .4 .1-.4zM391.2 576l4.3 .4h-4.3z"/>
<path d="M378.3 576.3l4.3 .3v-.3zM378.3 576.3l4.3 .3h-4.2z"/>
<path d="M391.2 576.4l4.3 .3v-.3zM391.2 576.4l4.3 .3h-4.3z"/>
<path d="M378.4 576.6l4.2 .3v-.3zM378.4 576.6l4.2 .3h-4.2z"/>
<path d="M391.2 576.7l4.2 .3 .1-.3zM391.2 576.7l4.2 .3h-4.2z"/>
<path d="M378.4 576.9l4.2 .3v-.3zM378.4 576.9l4.2 .3h-4.1z"/>
<path d="M391.2 577l4.2 .3v-.3zM391.2 577l4.2 .3h-4.2z"/>
<path d="M378.5 577.2l4.1 .3v-.3zM378.5 577.2l4.1 .3h-4z"/>
<path d="M391.2 577.3l4.1 .3 .1-.3zM391.2 577.3l4.1 .3h-4.1z"/>
<path d="M378.6 577.5l4 .4v-.4zM378.6 577.5l4 .4h-3.9z"/>
<path d="M391.2 577.6l4 .3 .1-.3zM391.2 577.6l4 .3h-4z"/>
<path d="M378.7 577.9l3.9 .3v-.3zM378.7 577.9l3.9 .3h-3.8z"/>
<path d="M391.2 577.9l3.9 .3 .1-.3zM391.2 577.9l3.9 .3h-3.9z"/>
<path d="M378.8 578.2l3.8 .2v-.2zM378.8 578.2l3.8 .2h-3.7z"/>
<path d="M391.2 578.2l3.7 .3 .2-.3zM391.2 578.2l3.7 .3h-3.7z"/>
<path d="M390.5 572.4v6.3zM390.5 572.4v6.3h-3.5z"/>
<path d="M383.4 573.2l3.5 5.5zM383.4 573.2l3.5 5.5h-3.5z"/>
<path d="M378.9 578.4l3.7 .3v-.3zM378.9 578.4l3.7 .3h-3.5z"/>
<path d="M391.2 578.5l3.6 .3 .1-.3zM391.2 578.5l3.6 .3h-3.6z"/>
<path d="M387 578.7l3.5 .1zM387 578.7l3.5 .1z"/>
<path d="M383.4 578.7l3.5 .1zM383.4 578.7l3.5 .1z"/>
<path d="M379.1 578.7l3.5 .1zM379.1 578.7l3.5 .1z"/>
<path d="M379.1 578.8h15.7zM379.1 578.8h15.7z"/>
<path d="M379.1 578.8l15.5 .2 .2-.2zM379.1 578.8l15.5 .2h-15.3z"/>
<path d="M379.3 579h15.3zM379.3 579l15.3 .1z"/>
<path d="M379.3 579.1l15.1 .2 .2-.2zM379.3 579.1l15.1 .2h-15z"/>
<path d="M379.4 579.3h15zM379.4 579.3l15 .1z"/>
<path d="M379.5 579.4l14.7 .2 .2-.2zM379.5 579.4l14.7 .2h-14.6z"/>
<path d="M379.6 579.6h14.6zM379.6 579.6h14.6z"/>
<path d="M379.7 579.6l14.3 .2 .2-.2zM379.7 579.6l14.3 .2h-14.1z"/>
<path d="M379.9 579.8h14.1zM379.9 579.8l14.1 .1z"/>
<path d="M379.9 579.9h14.1zM379.9 579.9l13.9 .2z"/>
<path d="M380.1 580.1h13.7zM380.1 580.1h13.6z"/>
<path d="M380.1 580.1h13.6zM380.1 580.1l13.4 .2z"/>
<path d="M380.3 580.3h13.2zM380.3 580.3l13.2 .1z"/>
<path d="M380.4 580.4h13.1zM380.4 580.4l12.9 .2z"/>
<path d="M380.6 580.6h12.7zM380.6 580.6h12.6z"/>
<path d="M380.6 580.6h12.6zM380.6 580.6l12.4 .2z"/>
<path d="M380.9 580.8h12.1zM380.9 580.8h12.1z"/>
<path d="M380.9 580.8h12.1zM380.9 580.8l11.8 .2z"/>
<path d="M381.2 581h11.5zM381.2 581l11.5 .1z"/>
<path d="M381.2 581.1h11.5zM381.2 581.1l11.2 .1z"/>
<path d="M381.5 581.2h10.9zM381.5 581.2l10.9 .1z"/>
<path d="M381.5 581.3h10.9zM381.5 581.3l10.6 .1z"/>
<path d="M381.8 581.4h10.3zM381.8 581.4l10.3 .1z"/>
<path d="M381.8 581.5h10.3zM381.8 581.5l10 .1z"/>
<path d="M382.1 581.6h9.7zM382.1 581.6h9.6z"/>
<path d="M382.1 581.6h9.6zM382.1 581.6l9.4 .2z"/>
<path d="M382.4 581.8h9.1zM382.4 581.8h9z"/>
<path d="M382.5 581.8h8.9zM382.5 581.8l8.6 .1z"/>
<path d="M382.8 581.9h8.3zM382.8 581.9l8.3 .1z"/>
<path d="M382.8 582h8.3zM382.8 582l8 .1z"/>
<path d="M383.1 582.1h7.7zM383.1 582.1h7.6z"/>
<path d="M383.2 582.1h7.5zM383.2 582.1l7.2 .1z"/>
<path d="M383.5 582.2h6.9zM383.5 582.2h6.9z"/>
<path d="M383.5 582.2h6.9zM383.5 582.2l6.6 .1z"/>
<path d="M383.8 582.3h6.3zM383.8 582.3l6.2 .1z"/>
<path d="M383.9 582.4h6.1zM383.9 582.4h5.8z"/>
<path d="M384.2 582.4h5.5zM384.2 582.4l5.4 .1z"/>
<path d="M384.3 582.5h5.3zM384.3 582.5h5z"/>
<path d="M384.6 582.5h4.7zM384.6 582.5l4.6 .1z"/>
<path d="M384.6 582.6h4.6zM384.6 582.6h4.3z"/>
<path d="M385 582.6h3.9zM385 582.6h3.9z"/>
<path d="M385 582.6h3.9zM385 582.6l3.5 .1z"/>
<path d="M385.3 582.7h3.2zM385.3 582.7h3.2z"/>
<path d="M385.4 582.7h3.1zM385.4 582.7h2.7z"/>
<path d="M385.7 582.7h2.4zM385.7 582.7h2.4z"/>
<path d="M385.8 582.7h2.3zM385.8 582.7l1.9 .1z"/>
<path d="M386.1 582.8h1.6zM386.1 582.8h1.6z"/>
<path d="M386.2 582.8h1.5zM386.2 582.8h1.1z"/>
<path d="M386.5 582.8h.8zM386.6 582.8h.7z"/>
</g>
<g fill="#ed1f24" stroke="#ed1f24" stroke-width=".42">
<path d="M394.8 564.5l-2.3 4.1h-.7z"/>
<path d="M391.8 568.6h.7z"/>
<path d="M391 569.8l.2 .1z"/>
<path d="M391.2 569.9h.6z"/>
<path d="M391.8 568.6l.6 .2zM392.1 568.8h.3z"/>
<path d="M391.8 568.6l.3 .2zM391.8 568.6l.3 .2z"/>
<path d="M391.7 568.8l.7 .1zM391.7 568.8l.7 .1z"/>
<path d="M391.6 568.9l.3 .9 .5-.9zM391.6 568.9l.3 .9h-.9z"/>
<path d="M391 569.8h.9zM391 569.8l.8 .1z"/>
<path d="M391.2 569.9l.5 .1zM391.4 570h.3z"/>
<path d="M390.9 569.9l.5 .1zM390.9 569.9l.5 .1z"/>
<path d="M390.8 570l.9 .2zM390.8 570l.9 .2z"/>
<path d="M390.7 570.2l.8 .3 .2-.3zM390.7 570.2l.8 .3h-1z"/>
<path d="M390.5 570.5l-1.7 4.9 2.7-4.9zM390.5 570.5l-1.7 4.9h-1.9z"/>
<path d="M381.6 570.5l5.3 4.9zM381.6 570.5l5.3 4.9h-2.1z"/>
<path d="M384.8 575.4l2.1 3.4zM384.8 575.4h4l-1.9 3.4z"/>
</g>
<!-- layer: 0 -->
<path d="M381.4 570.1l.3 .3z" fill="#ed1f24" stroke="#ed1f24" stroke-width=".42"/>
<g fill="#c7c8ca" stroke="#c7c8ca" stroke-width=".42">
<path d="M311.2 570.7h1l-.2 .4z"/>
<path d="M317.3 568.3h4.3l-2.1 3.3z"/>
<path d="M314.1 575.3l1.5-1.1 1.4 1.1z"/>
<path d="M314.1 575.3l3 .1z"/>
<path d="M309.7 568.3l4.1 .4 .3-.4zM309.7 568.3l4.1 .4h-3.9z"/>
<path d="M309.9 568.7l3.6 .3 .3-.3zM309.9 568.7l3.6 .3h-3.4z"/>
<path d="M310.1 569l3 .5 .4-.5zM310.1 569l3 .5h-2.7z"/>
<path d="M310.4 569.5l2.4 .4 .3-.4zM310.4 569.5l2.4 .4h-2.2z"/>
<path d="M310.6 569.9l1.9 .4 .3-.4zM310.6 569.9l1.9 .4h-1.6z"/>
<path d="M310.9 570.3l1.3 .4 .3-.4zM310.9 570.3l1.3 .4h-1z"/>
<path d="M311.2 570.7l.2 .4h.6zM311.4 571.1h.6l-.3 .5z"/>
<path d="M317.3 568.3l1.3 3.3h.9zM318.6 571.6h.9l-.5 .9z"/>
<path d="M314.1 575.3l3 .1zM314.1 575.4h3l-1.5 2.4z"/>
</g>
<path d="M314.1 575.3l1.5 2.5 1.5-2.4M314.3 568.3h-4.6l2 3.3M316 565l5.6 14-6-4.8-6.9 4.8 3.3-7.8zM317.3 568.3h4.3l-2.6 4.2" fill="none" stroke="#636466" stroke-width=".42"/>
<g fill="#293189" stroke="#293189" stroke-width=".42">
<path d="M316 565l.4 .8h-.9z"/>
<path d="M309.4 577.2h2l-2.7 1.8z"/>
<path d="M315.6 574.2h4.1l1.2 3z"/>
<path d="M315.5 565.8l1.2 .8-.3-.8zM315.5 565.8l1.2 .8h-1.8z"/>
<path d="M314.9 566.6l2.1 .8-.3-.8zM314.9 566.6l2.1 .8h-2.7z"/>
<path d="M314.3 567.4l3 .9-.3-.9zM314.3 567.4l3 .9h-3.6z"/>
<path d="M313.7 568.3l3.8 .4-.2-.4zM313.7 568.3l3.8 .4h-4z"/>
<path d="M313.5 568.7l4.2 .4-.2-.4zM313.5 568.7l4.2 .4h-4.5z"/>
<path d="M313.2 569.1l4.6 .4-.1-.4zM313.2 569.1l4.6 .4h-4.9z"/>
<path d="M312.9 569.5l5.1 .4-.2-.4zM312.9 569.5l5.1 .4h-5.3z"/>
<path d="M312.7 569.9l5.5 .5-.2-.5zM312.7 569.9l5.5 .5h-5.8z"/>
<path d="M312.4 570.4l5.9 .4-.1-.4zM312.4 570.4l5.9 .4h-6.1z"/>
<path d="M312.2 570.8l6.3 .4-.2-.4zM312.2 570.8l6.3 .4h-6.5z"/>
<path d="M312 571.2l6.7 .5-.2-.5zM312 571.2l6.7 .5h-7z"/>
<path d="M311.7 571.7l7.2 .4-.2-.4zM311.7 571.7l7.2 .4h-7.4z"/>
<path d="M311.5 572.1l7.5 .5-.1-.5zM311.5 572.1l7.5 .5h-7.7z"/>
<path d="M311.3 572.6l7.9 .4-.2-.4zM311.3 572.6l7.9 .4h-8.1z"/>
<path d="M311.1 573l8.3 .5-.2-.5zM311.1 573l8.3 .5h-8.5z"/>
<path d="M310.9 573.5l8.7 .4-.2-.4zM310.9 573.5l8.7 .4h-8.9z"/>
<path d="M310.7 573.9l9 .3-.1-.3zM310.7 573.9l9 .3h-9.2z"/>
<path d="M310.5 574.2h5.1zM310.5 574.2l4.9 .2z"/>
<path d="M310.5 574.4l3.6 .9 1.3-.9zM310.5 574.4l3.6 .9h-4z"/>
<path d="M310.1 575.3l2.7 .9 1.3-.9zM310.1 575.3l2.7 .9h-3.1z"/>
<path d="M315.6 574.2l3.7 3h1.6zM319.3 577.2h1.6l.7 1.8z"/>
<path d="M309.7 576.2l1.7 1 1.4-1zM309.7 576.2l1.7 1h-2z"/>
</g>
<g font-size="11.7" fill="#767676">
<text x="125.6" y="147.7" transform="rotate(-90 125.6 147.7)">1200 WIDE CORRIDOR</text>
<text x="258.3" y="147.7" transform="rotate(-90 258.3 147.7)">1200 WIDE CORRIDOR</text>
</g>
<text font-size="11.1" fill="#00f" x="75.3" y="549.9" transform="rotate(180 75.3 549.9)">N</text>
<g font-size="9.2">
<text x="110.4" y="212.4">PLAN</text>
<text x="250.3" y="213.3">RCP</text>
<text x="94.6" y="362">ELEVATION-1</text>
<text x="226.3" y="362.1">ELEVATION-2</text>
<text x="94.2" y="510.3">ELEVATION-3</text>
<text x="221.6" y="511.6">ELEVATION-4</text>
</g>
<g font-size="7.9">
<text x="121.7" y="59.6">SB-32</text>
<text x="116.8" y="100.5">SD-12</text>
<text x="249.4" y="100.5">SD-12</text>
<text x="121.4" y="161.9">SB-31</text>
</g>
<g font-size="7.8">
<text x="82.2" y="526">TITLE :</text>
<text x="202.2" y="526">CLIENT :</text>
<text x="306.5" y="526">PROJECT :</text>
<text x="93.1" y="539.1">EMBRYOLOGIST ROOM</text>
<text x="76.6" y="548.5">CORRIDOR ELEVATION LAYOUT</text>
</g>
<g font-size="7.1">
<text x="110.4" y="252.2">FALSE CEILING</text>
<text x="285.8" y="253.3">FALSE CEILING</text>
<text x="119.9" y="378.9">SLAB</text>
<text x="280.8" y="402.9">FALSE CEILING</text>
</g>
<g font-size="7">
<text x="37.8" y="532.6">W</text>
<text x="17.8" y="554.8">S</text>
<text x="39.8" y="577">E</text>
</g>
<g font-size="6.6">
<text x="111.1" y="227.9">SLAB</text>
<text x="301.6" y="229">SLAB</text>
<text x="130.5" y="343.6">FFL.</text>
<text x="321.4" y="344.7">FFL.</text>
<text x="297" y="378.5">SLAB</text>
<text x="102" y="402.9">FALSE CEILING</text>
<text x="122.4" y="494.6">FFL.</text>
<text x="316.4" y="494.2">FFL.</text>
</g>
<g font-size="6.3" fill="#f00">
<text x="119.6" y="92.4">SD</text>
<text x="252.3" y="92.4">SD</text>
</g>
<text font-size="6.2" x="217" y="568.1">AVC/TGMSIDC/IVFP/S/28</text>
<g font-size="5.6">
<text x="202.6" y="536.8">TELANGANA STATE MEDICAL</text>
<text x="202.5" y="543.6">SERVICES AND INFRASTRUCTURE</text>
<text x="202.3" y="550.3">DEVELOPMENT CORPORATION.</text>
<text x="242.2" y="587.7">SHEET</text>
<text x="281.4" y="587.7">28</text>
</g>
<g font-size="5.1" fill="#f00">
<text x="134.2" y="120.7">1</text>
<text x="125.9" y="129.2">4</text>
<text x="142.7" y="129.2">2</text>
<text x="134.6" y="139">3</text>
</g>
<text font-size="5" x="309.1" y="584.1">ASTA</text>
<g font-size="4.9">
<text x="79.6" y="560.4">PURPOSE OF DRAWING :-</text>
<text x="82.5" y="569.9">PROPOSED</text>
<text x="125.4" y="569.9">FOR APPROVAL</text>
<text x="82.4" y="580.7">WORKING</text>
<text x="141.6" y="580.7">AS BUILT</text>
</g>
<g font-size="4.7">
<text x="305.3" y="534.3">IFV CENTER ON SECOND FLOOR IN</text>
<text x="305.4" y="539.9">MOTHER &amp; CHILD HOSPITAL BUILDING</text>
<text x="305.4" y="545.5">BESIDE GANDHI HOSPITAL ,</text>
<text x="305.6" y="551.2">SECUNDERABAD ,TELANGANA.</text>
<text x="199.6" y="560.1">DWG. No.:</text>
<text x="199.6" y="577.7">REV</text>
<text x="223.1" y="577.7">R1</text>
<text x="242.8" y="577.7">DATE</text>
<text x="265.3" y="577.7">17-06-2024</text>
<text x="197.7" y="586.6">SCALE</text>
<text x="221.4" y="586.6">NTS</text>
</g>
<text font-size="3.8" x="305.5" y="557.4">CONTRACTOR :</text>
<g font-size="3">
<text x="329" y="574.5">H. NO. 8-2-334/27, Plot No. 27,</text>
<text x="329" y="570.9">M/s Asta Vardhman Consortium</text>
<text x="329" y="581.6">Hyderabad - 500034</text>
<text x="329" y="578">Road No. 03, Banjara Hills,</text>
</g>
</svg>
